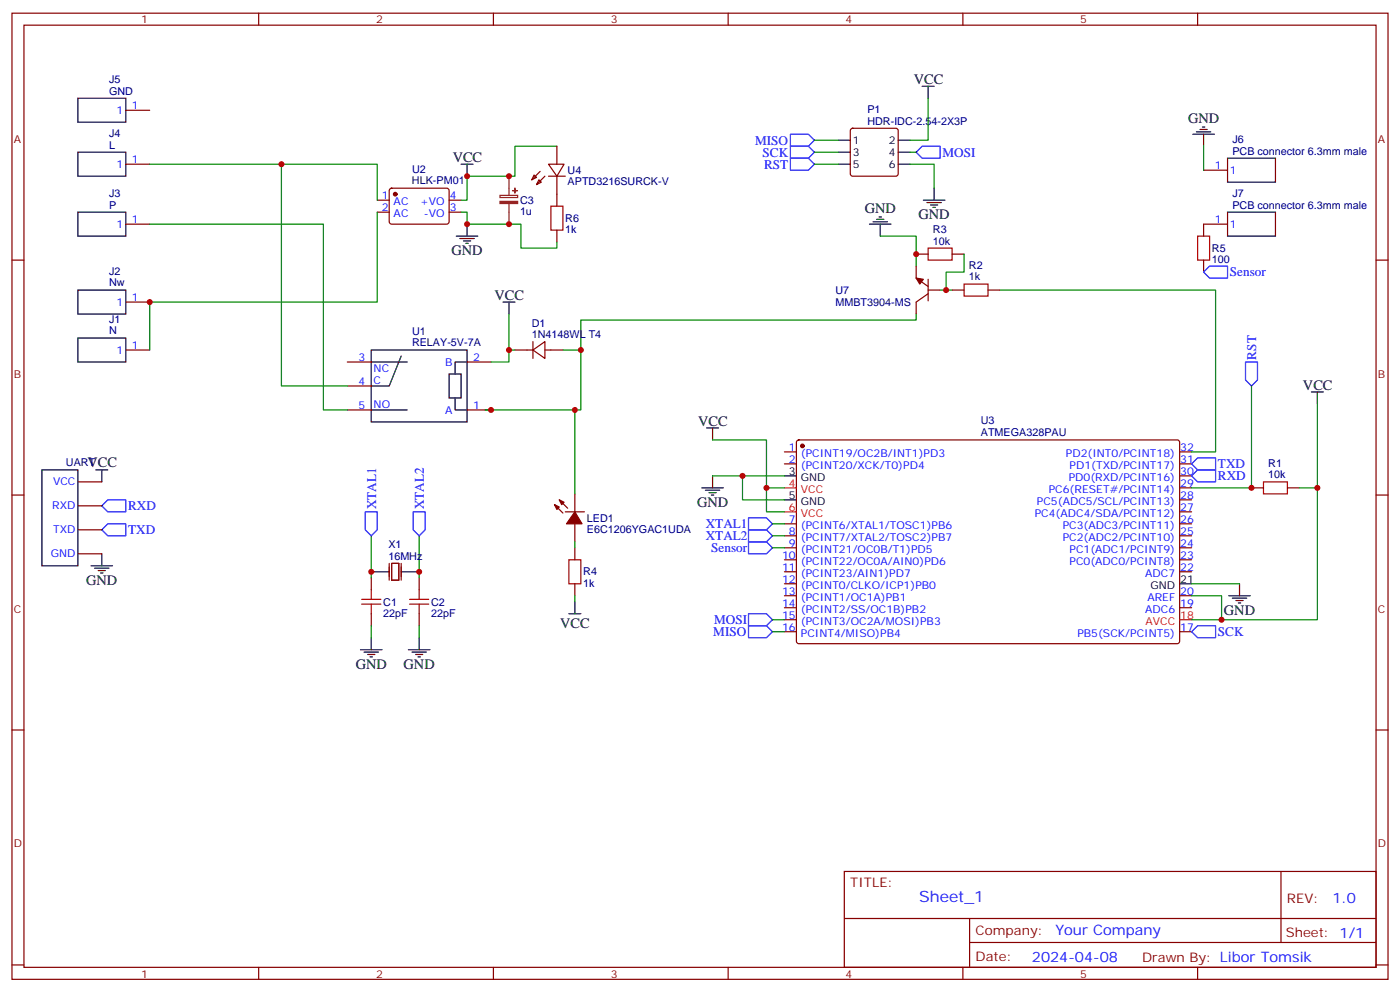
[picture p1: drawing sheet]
<svg xmlns="http://www.w3.org/2000/svg" width="412mm" height="292mm" viewBox="0 0 412 292" stroke-linecap="round" stroke-linejoin="round" font-family="sans-serif">
<g fill="none" stroke="#870000" stroke-width=".35">
<path d="M3.5 3.9h405.4v284.3h-405.4zM7.1 7.4h398.2v277.3h-398.2zM76.2 3.9v3.5M145.3 3.9v3.5M214.5 3.9v3.5M283.6 3.9v3.5M352.8 3.9v3.5M37 32.5h7.1M250.7 38l.5-.3h12.7l.5 .3 .2 .5v12.7l-.3 .5-.4 .2h-12.7l-.5-.3-.2-.4v-12.7zM37 48.3h7.1M111.1 58.9h3.6M114.9 55.6l.5-.2h16.5l.4 .7-.1 9.4-.6 .5-16.5-.1-.4-.6v-9.2z"/>
<path d="M132.3 58.9h3.5M157.3 51.5l.7 .7-1.4 .7zM158.7 52.9l.8 .7-1.5 .7zM159.1 50.4l-2.5 2.5M160.5 51.9l-2.5 2.4M161.6 48.3h4.6l-2.2 3.6zM161.6 51.9h4.9M164 43v5.3M164 51.9v8.8M354.5 50.1h7.1M3.5 76.6h3.6M37 66h7.1"/>
<path d="M111.1 62.4h3.6M132.3 62.4h3.5M164 67.7v3.6M269.9 74.8h3.5M269.9 78.3v3.5l3.5 2.5M280.5 74.8h3.5M354.5 76.6v3.5M361.6 66h-7.1v3.5M405.3 76.6h3.6M37 88.9h7.1M273.4 85.4h3.5M273.4 82.2v6.3"/>
<path d="M273.4 86.4l-3.5 2.5v3.5M280.5 85.4h3.5M291 85.4h3.6M37 103h7.1M102.3 106.5h7.1M102.3 113.6h7.1M137.6 106.5h7M151.7 103h5.3M157 103l3.5-2.5v5zM157 100.5v5M160.5 103h5.3M102.3 120.7h7.1"/>
<path d="M137.6 120.7h7M231.1 133h3.5M231.1 136.5h3.5M234.8 129.7l.5-.2h111.8l.4 .7-.1 58.8-.6 .4h-111.8l-.4-.7v-58.5zM347.5 133h3.5M347.5 136.5h3.5M3.5 145.7h3.6M22.9 155.9h7.1M22.9 148.9h7.1M22.9 141.8h7.1M163.3 148.5l2.5 2.5M164.7 147.1l2.5 2.5"/>
<path d="M166.5 150.6h5.7M169.3 145.3v5.3M169.3 154.2v5.3M231.1 154.2h3.5M231.1 157.7h3.5M347.5 154.2h3.5M347.5 157.7h3.5M347.5 150.6h3.5M347.5 147.1h3.5M347.5 143.6h3.5M347.5 140.1h3.5M368.7 143.6h3.5"/>
<path d="M379.2 143.6h3.6M405.3 145.7h3.6M22.9 163h7.1M109.4 170v3.6M123.5 170v3.6M169.3 161.2v3.5M169.3 171.8v3.5M231.1 161.2h3.5M231.1 164.7h3.5M231.1 168.3h3.5M231.1 171.8h3.5M231.1 175.3h3.5"/>
<path d="M231.1 178.9h3.5M347.5 161.2h3.5M347.5 164.7h3.5M347.5 168.3h3.5M347.5 175.3h3.5M347.5 178.9h3.5M109.4 180.6v3.6M123.5 180.6v3.6M231.1 182.4h3.5M231.1 185.9h3.5M347.5 185.9h3.5M3.5 214.8h3.6"/>
<path d="M405.3 214.8h3.6M248.7 256.5h156.6v28.2h-156.6zM377.3 256.5v20.9M248.7 270.3h156.5M285.6 277.4h119.6M285.6 270.3v14.1M3.5 284h3.6M76.2 284.7v3.5M145.3 284.7v3.5M214.5 284.7v3.5M283.6 284.7v3.5M352.8 284.7v3.5"/>
<path d="M405.3 284h3.6"/>
</g>
<g fill="none" stroke="#000" stroke-width=".35">
<path d="M22.9 28.9h14.1v7.1h-14.1zM271.6 25.4h3.6M273.4 25.4v3.5M351.4 39.5h6.3M352.4 38.8h4.3M353.5 38.1h2.1M354.2 37.4h.7M354.5 39.5v3.5M22.9 44.8h14.1v7.1h-14.1zM135.8 48.3h3.5M137.6 48.3v3.6M246.9 41.3h3.6"/>
<path d="M246.9 44.8h3.6M246.9 48.3h3.6M264.6 41.3h3.5M264.6 44.8h3.5M264.6 48.3h3.5M272 58.9h6.3M273 59.6h4.3M275.2 55.4v3.5M361.6 46.6h14.1v7h-14.1zM22.9 62.4h14.1v7.1h-14.1zM134.4 69.5h6.4M135.5 70.2h4.2"/>
<path d="M136.5 70.9h2.1M137.2 71.6h.7M137.6 66v3.5M256.1 66h6.4M257.2 65.3h4.2M258.2 64.6h2.1M258.9 63.9h.7M259.3 66v3.5M274.1 60.3h2.1M274.8 61h.7M361.6 62.4h14.1v7.1h-14.1zM22.9 85.4h14.1v7h-14.1z"/>
<path d="M22.9 99.5h14.1v7h-14.1zM148.2 88.9h3.5M149.9 88.9v3.5M109.4 103h28.2v21.2h-28.2zM109.4 106.5h10.5M118.2 104.8l-3.5 8.8h-5.3M132.3 110.1h3.5v7h-3.5zM134.1 117.1v3.6h3.5M137.6 106.5h-3.5v3.6M386.3 115.4h3.5M388.1 115.4v3.5M12.3 138.3h10.6v28.2h-10.6z"/>
<path d="M28.2 138.3h3.5M30 138.3v3.5M109.4 120.7h10.5M208.1 125.9h3.6M209.9 125.9v3.6M206.7 143.6h6.4M207.8 144.3h4.2M208.8 145h2.2M209.5 145.7h.8M209.9 140.1v3.5M231.1 140.1h3.5M231.1 147.1h3.5"/>
<path d="M26.8 166.5h6.4M27.9 167.2h4.2M28.9 167.9h2.1M29.6 168.6h.7M30 163v3.5M109.4 168.3h5.3M118.2 168.3h5.3M169.3 177.1v3.5M347.5 171.8h3.5M361.9 175.3h6.4M363 176h4.2M364.1 176.7h2.1"/>
<path d="M364.8 177.4h.7M365.1 171.8v3.5M106.2 191.2h6.3M107.2 191.9h4.3M108.3 192.6h2.1M109 193.3h.7M109.4 187.7v3.5M120.3 191.2h6.3M121.4 191.9h4.2M122.4 192.6h2.1M123.1 193.3h.7M123.5 187.7v3.5"/>
<path d="M167.6 180.6h3.5"/>
</g>
<g fill="#870000" stroke="#870000" stroke-width=".35">
<path d="M169.3 150.6l2.1 3.6h-4.5z"/>
<path d="M163.3 148.5l1.4 .7-.7 .7z"/>
<path d="M164.7 147.1l1.5 .7-.7 .7z"/>
<path d="M269.9 81.8l2.1 .4-1.1 1.4z"/>
<circle cx="116.4" cy="57.2" r=".53"/>
<circle cx="236.4" cy="131.2" r=".53"/>
</g>
<path d="M231.1 143.6h3.5M231.1 150.6h3.5M347.5 182.4h3.5" fill="none" stroke="#f00" stroke-width=".35"/>
<g fill="none" stroke="#a10000" stroke-width=".35">
<path d="M162.3 60.7h3.5v7h-3.5zM273.4 73h7.1v3.6h-7.1zM352.8 69.5h3.5v7.1h-3.5zM284 83.6h7v3.5h-7zM372.2 141.8h7v3.5h-7zM106.5 177.8h5.7M106.5 176.4h5.7M109.4 173.6v2.8M109.4 177.8v2.8M120.6 177.8h5.7M120.6 176.4h5.7M123.5 173.6v2.8"/>
<path d="M123.5 177.8v2.8M167.6 164.7h3.5v7.1h-3.5z"/>
</g>
<g fill="none" stroke="#00f" stroke-width=".35">
<path d="M232.8 39.5h5.3l1.8 1.8-1.8 1.7h-5.3zM232.8 43h5.3l1.8 1.8-1.8 1.8h-5.3zM232.8 46.6h5.3l1.8 1.7-1.8 1.8h-5.3zM271.6 43h5.3v3.6h-5.3l-1.7-1.8zM354.5 80.1l1.8-1.8h5.3v3.5h-5.3zM366.9 106.5h3.5v5.3l-1.7 1.8-1.8-1.8zM351 136.5l1.8-1.7h5.3v3.5h-5.3zM30 155.9l1.7-1.7h5.3v3.5h-5.3zM30 148.9l1.7-1.8h5.3v3.5h-5.3zM107.6 150.6h3.5v5.3l-1.7 1.8-1.8-1.8zM121.7 150.6h3.5v5.3l-1.7 1.8-1.8-1.8zM220.5 152.4h5.3l1.7 1.8-1.7 1.7h-5.3z"/>
<path d="M220.5 155.9h5.3l1.7 1.8-1.7 1.8h-5.3zM220.5 159.5h5.3l1.7 1.7-1.7 1.8h-5.3zM351 140.1l1.8-1.8h5.3v3.5h-5.3zM220.5 184.2h5.3l1.7 1.7-1.7 1.8h-5.3zM220.5 180.6h5.3l1.7 1.8-1.7 1.8h-5.3zM351 185.9l1.8-1.7h5.3v3.5h-5.3z"/>
</g>
<g fill="none" stroke="#008700" stroke-width=".35">
<path d="M273.4 28.9v12.4h-5.3M44.1 48.3h67v10.6M82.9 48.3v65.3h19.4M164 43h-12.3v8.9h-14.1v7h-1.8M239.9 41.3h7M239.9 44.8h7M239.9 48.3h7M268.1 48.3h7.1v7.1M268.1 44.8h1.8M354.5 43v7.1M44.1 66h51.1v54.7h7.1M111.1 62.4v26.5h-67v14.1"/>
<path d="M135.8 62.4h1.8v3.6h15.9v7h10.5v-1.7M259.3 69.5h10.6v8.8M284 74.8v5.3h-5.3v5.3M149.9 92.4v14.1h-5.3M269.9 92.4v1.8h-98.8v26.5h-28.2M276.9 85.4h3.6M294.6 85.4h63.5v47.6h-7.1M149.9 103h1.8M165.8 103h5.3M368.7 113.6v30h-17.7M388.1 118.9v63.5h-37.1M169.3 120.7v24.6"/>
<path d="M209.9 129.5h15.9v14.1h5.3M109.4 157.7v12.3M123.5 157.7v12.3M169.3 159.5v1.7M209.9 140.1h21.2M218.7 140.1v7h12.4M225.8 143.6v7h5.3M227.5 154.2h3.6M227.5 157.7h3.6M382.8 143.6h5.3M169.3 175.3v1.8M227.5 161.2h3.6"/>
<path d="M351 175.3h8.8v7.1M351 171.8h14.1M109.4 184.2v3.5M123.5 184.2v3.5M227.5 185.9h3.6M227.5 182.4h3.6"/>
</g>
<path d="M147.3 57.5h5.2v.6h-5.2zM149.9 51.9v5.6M149.9 60v6" fill="none" stroke="#8c2424" stroke-width=".35"/>
<g fill="#8c2424" stroke="#8c2424" stroke-width=".35">
<path d="M147.3 59.3h5.2v.6h-5.2z"/>
<path d="M151 56.1h1.4z"/>
<path d="M151.7 55.4v1.4z"/>
</g>
<path d="M114.7 165.8v4.9M115.4 165.8h2.1v4.9h-2.1zM118.2 165.8v4.9" fill="none" stroke="#871200" stroke-width=".35"/>
<g fill="#c00">
<circle cx="218.7" cy="140.1" r=".88"/>
<circle cx="225.8" cy="143.6" r=".88"/>
<circle cx="44.1" cy="88.9" r=".88"/>
<circle cx="82.9" cy="48.3" r=".88"/>
<circle cx="359.8" cy="182.4" r=".88"/>
<circle cx="388.1" cy="143.6" r=".88"/>
<circle cx="368.7" cy="143.6" r=".88"/>
<circle cx="144.6" cy="120.6" r=".88"/>
<circle cx="149.9" cy="103" r=".88"/>
<circle cx="171.1" cy="103" r=".88"/>
<circle cx="269.9" cy="74.8" r=".88"/>
<circle cx="278.7" cy="85.4" r=".88"/>
<circle cx="169.3" cy="120.6" r=".88"/>
<circle cx="137.6" cy="51.9" r=".88"/>
<circle cx="137.6" cy="66" r=".88"/>
<circle cx="149.9" cy="51.9" r=".88"/>
<circle cx="149.9" cy="66" r=".88"/>
<circle cx="123.5" cy="168.3" r=".88"/>
<circle cx="109.4" cy="168.3" r=".88"/>
</g>
<text font-size="4.6" fill="#00f" x="270.8" y="265.5">Sheet_1</text>
<g font-size="4.2">
<text x="269.2" y="24.7">VCC</text>
<text x="350" y="36.2">GND</text>
<text x="133.3" y="47.6">VCC</text>
<text x="254.7" y="62.7">GND</text>
<text x="270.6" y="64.6">GND</text>
<text x="133" y="75.1">GND</text>
<text x="145.7" y="88.2">VCC</text>
<text x="383.8" y="114.7">VCC</text>
<text x="205.7" y="125.2">VCC</text>
<text x="25.8" y="137.6">VCC</text>
<text x="205.3" y="149.2">GND</text>
<text x="25.4" y="172.2">GND</text>
<text x="165" y="184.7">VCC</text>
<text x="360.5" y="181">GND</text>
<text x="104.8" y="196.9">GND</text>
<text x="118.9" y="196.9">GND</text>
</g>
<g font-size="4.2" fill="#00f">
<text x="392.5" y="265.7">1.0</text>
<text x="310.9" y="275.3">Your Company</text>
<text x="304" y="283.1">2024-04-08</text>
</g>
<g font-size="3.9" fill="#00f">
<text x="222.5" y="42.6">MISO</text>
<text x="224.6" y="46.1">SCK</text>
<text x="277.6" y="46.1">MOSI</text>
<text x="225.1" y="49.6">RST</text>
<text x="362.3" y="81.3">Sensor</text>
<text x="370" y="105.8" transform="rotate(-90 370 105.8)">RST</text>
<text x="358.8" y="137.8">TXD</text>
<text x="358.8" y="141.3">RXD</text>
<text x="37.7" y="150">RXD</text>
<text x="110.8" y="149.9" transform="rotate(-90 110.8 149.9)">XTAL1</text>
<text x="124.9" y="149.9" transform="rotate(-90 124.9 149.9)">XTAL2</text>
<text x="207.9" y="155.5">XTAL1</text>
<text x="37.7" y="157">TXD</text>
<text x="207.9" y="159">XTAL2</text>
<text x="209.5" y="162.4">Sensor</text>
<text x="210.4" y="183.5">MOSI</text>
<text x="210.1" y="187.2">MISO</text>
<text x="358.8" y="187.2">SCK</text>
</g>
<g font-size="3.9" fill="#800">
<text x="250.5" y="261.1">TITLE:</text>
<text x="379.1" y="265.7">REV:</text>
<text x="287.4" y="275.3">Company:</text>
<text x="378.7" y="275.9">Sheet: 1/1</text>
<text x="287.4" y="282.9">Date:</text>
<text x="336.4" y="283">Drawn By: Libor Tomsik</text>
</g>
<g font-size="3.2" fill="#800">
<text x="41.6" y="6.9">1</text>
<text x="110.8" y="6.9">2</text>
<text x="179.9" y="6.9">3</text>
<text x="249.1" y="6.9">4</text>
<text x="318.2" y="6.9">5</text>
<text x="4.1" y="42">A</text>
<text x="405.9" y="42">A</text>
<text x="4.1" y="111.1">B</text>
<text x="405.9" y="111.1">B</text>
<text x="4.1" y="180.3">C</text>
<text x="405.9" y="180.3">C</text>
<text x="4.1" y="249.4">D</text>
<text x="405.9" y="249.4">D</text>
<text x="41.6" y="287.7">1</text>
<text x="110.8" y="287.7">2</text>
<text x="179.9" y="287.7">3</text>
<text x="249.1" y="287.7">4</text>
<text x="318.2" y="287.7">5</text>
</g>
<g font-size="3.2" fill="#000080">
<text x="32.1" y="27.9">GND</text>
<text x="32.1" y="24.4">J5</text>
<text x="255.5" y="33.2">P1</text>
<text x="32.1" y="40.3">J4</text>
<text x="255.5" y="36.7">HDR-IDC-2.54-2X3P</text>
<text x="32.1" y="43.7">L</text>
<text x="363" y="45.5">PCB connector 6.3mm male</text>
<text x="363" y="42">J6</text>
<text x="121.4" y="50.8">U2</text>
<text x="167.2" y="51.1">U4</text>
<text x="32.1" y="57.9">J3</text>
<text x="121.4" y="54.3">HLK-PM01</text>
<text x="153.2" y="60">C3</text>
<text x="167.2" y="54.5">APTD3216SURCK-V</text>
<text x="363" y="57.9">J7</text>
<text x="32.1" y="61.4">P</text>
<text x="153.2" y="63.3">1u</text>
<text x="166.5" y="65.2">R6</text>
<text x="363" y="61.4">PCB connector 6.3mm male</text>
<text x="166.5" y="68.6">1k</text>
<text x="274.8" y="72">10k</text>
<text x="274.8" y="68.6">R3</text>
<text x="357" y="77.4">100</text>
<text x="357" y="74.2">R5</text>
<text x="32.1" y="80.9">J2</text>
<text x="285.4" y="82.6">1k</text>
<text x="285.4" y="79.1">R2</text>
<text x="32.1" y="84.3">Nw</text>
<text x="246.1" y="89.9">MMBT3904-MS</text>
<text x="246.1" y="86.5">U7</text>
<text x="32.1" y="95">J1</text>
<text x="32.1" y="98.4">N</text>
<text x="121.4" y="102">RELAY-5V-7A</text>
<text x="121.4" y="98.6">U1</text>
<text x="156.6" y="99.5">1N4148WL T4</text>
<text x="156.6" y="96.1">D1</text>
<text x="288.9" y="124.9">U3</text>
<text x="288.9" y="128.4">ATMEGA328PAU</text>
<text x="19.4" y="137.2">UART</text>
<text x="373.6" y="137.4">R1</text>
<text x="373.6" y="140.8">10k</text>
<text x="172.9" y="153.5">LED1</text>
<text x="114.4" y="161.3">X1</text>
<text x="172.9" y="156.8">E6C1206YGAC1UDA</text>
<text x="114.4" y="164.7">16MHz</text>
<text x="171.8" y="172.7">1k</text>
<text x="171.8" y="169.3">R4</text>
<text x="112.9" y="178.2">C1</text>
<text x="127" y="178.2">C2</text>
<text x="112.9" y="181.7">22pF</text>
<text x="127" y="181.7">22pF</text>
</g>
<g font-size="3.2" fill="#00f">
<text x="34.3" y="33.5">1</text>
<text x="38.8" y="32.1">1</text>
<text x="38.8" y="48">1</text>
<text x="34.3" y="49.4">1</text>
<text x="357.8" y="49.7">1</text>
<text x="362.3" y="51.2">1</text>
<text x="112.5" y="58.6">1</text>
<text x="132.5" y="58.6">4</text>
<text x="38.8" y="65.6">1</text>
<text x="112.5" y="62.1">2</text>
<text x="116" y="60.3">AC</text>
<text x="116" y="63.9">AC</text>
<text x="123.7" y="60.3">+VO</text>
<text x="124.9" y="63.9">-VO</text>
<text x="132.5" y="62.1">3</text>
<text x="357.8" y="65.6">1</text>
<text x="34.3" y="67">1</text>
<text x="362.3" y="67">1</text>
<text x="34.3" y="90">1</text>
<text x="38.8" y="88.5">1</text>
<text x="34.3" y="104.1">1</text>
<text x="38.8" y="102.7">1</text>
<text x="105.6" y="106.2">3</text>
<text x="131.2" y="107.6">B</text>
<text x="139.3" y="106.2">2</text>
<text x="105.6" y="113.2">4</text>
<text x="110.1" y="109.4">NC</text>
<text x="110.1" y="112.9">C</text>
<text x="110.1" y="119.9">NO</text>
<text x="105.6" y="120.3">5</text>
<text x="131.2" y="121.7">A</text>
<text x="139.3" y="120.3">1</text>
<text x="232.4" y="132.6">1</text>
<text x="232.4" y="136.2">2</text>
<text x="235.9" y="134.4">(PCINT19/OC2B/INT1)PD3</text>
<text x="235.9" y="137.9">(PCINT20/XCK/T0)PD4</text>
<text x="314" y="134.4">PD2(INT0/PCINT18)</text>
<text x="315.1" y="137.9">PD1(TXD/PCINT17)</text>
<text x="347.7" y="136.2">31</text>
<text x="347.7" y="132.6">32</text>
<text x="15.6" y="142.9">VCC</text>
<text x="314.8" y="141.5">PD0(RXD/PCINT16)</text>
<text x="347.7" y="143.2">29</text>
<text x="347.7" y="139.7">30</text>
<text x="15.4" y="149.9">RXD</text>
<text x="305.4" y="148.5">PC5(ADC5/SCL/PCINT13)</text>
<text x="308.9" y="145">PC6(RESET#/PCINT14)</text>
<text x="347.7" y="146.8">28</text>
<text x="232.4" y="153.8">7</text>
<text x="235.9" y="155.6">(PCINT6/XTAL1/TOSC1)PB6</text>
<text x="304.8" y="152">PC4(ADC4/SDA/PCINT12)</text>
<text x="313" y="155.6">PC3(ADC3/PCINT11)</text>
<text x="347.7" y="153.8">26</text>
<text x="347.7" y="150.3">27</text>
<text x="15.6" y="157">TXD</text>
<text x="232.4" y="157.3">8</text>
<text x="232.4" y="160.9">9</text>
<text x="235.9" y="159.1">(PCINT7/XTAL2/TOSC2)PB7</text>
<text x="313" y="159.1">PC2(ADC2/PCINT10)</text>
<text x="347.7" y="160.9">24</text>
<text x="347.7" y="157.3">25</text>
<text x="14.9" y="164">GND</text>
<text x="230.4" y="164.4">10</text>
<text x="230.4" y="167.9">11</text>
<text x="235.9" y="162.6">(PCINT21/OC0B/T1)PD5</text>
<text x="235.9" y="166.2">(PCINT22/OC0A/AIN0)PD6</text>
<text x="315.1" y="166.2">PC0(ADC0/PCINT8)</text>
<text x="315.1" y="162.6">PC1(ADC1/PCINT9)</text>
<text x="347.7" y="167.9">22</text>
<text x="347.7" y="164.4">23</text>
<text x="230.4" y="171.5">12</text>
<text x="235.9" y="169.7">(PCINT23/AIN1)PD7</text>
<text x="235.9" y="173.2">(PCINT0/CLKO/ICP1)PB0</text>
<text x="337.3" y="169.7">ADC7</text>
<text x="230.4" y="175">13</text>
<text x="230.4" y="178.5">14</text>
<text x="235.9" y="176.7">(PCINT1/OC1A)PB1</text>
<text x="338" y="176.7">AREF</text>
<text x="347.7" y="178.5">19</text>
<text x="347.7" y="175">20</text>
<text x="230.4" y="182">15</text>
<text x="230.4" y="185.6">16</text>
<text x="235.9" y="180.3">(PCINT2/SS/OC1B)PB2</text>
<text x="235.9" y="183.8">(PCINT3/OC2A/MOSI)PB3</text>
<text x="337.3" y="180.3">ADC6</text>
<text x="347.7" y="185.6">17</text>
<text x="235.9" y="187.3">PCINT4/MISO)PB4</text>
<text x="317.4" y="187.3">PB5(SCK/PCINT5)</text>
</g>
<g font-size="3.2">
<text x="251.2" y="42.3">1</text>
<text x="251.2" y="45.9">3</text>
<text x="261.9" y="42.3">2</text>
<text x="261.9" y="45.9">4</text>
<text x="251.2" y="49.4">5</text>
<text x="261.9" y="49.4">6</text>
<text x="232.4" y="139.7">3</text>
<text x="235.9" y="141.5">GND</text>
<text x="232.4" y="146.8">5</text>
<text x="235.9" y="148.5">GND</text>
<text x="338.9" y="173.2">GND</text>
<text x="347.7" y="171.5">21</text>
</g>
<g font-size="3.2" fill="#f00">
<text x="232.4" y="143.2">4</text>
<text x="235.9" y="145">VCC</text>
<text x="232.4" y="150.3">6</text>
<text x="235.9" y="152">VCC</text>
<text x="337.4" y="183.8">AVCC</text>
<text x="347.7" y="182">18</text>
</g>
</svg>
